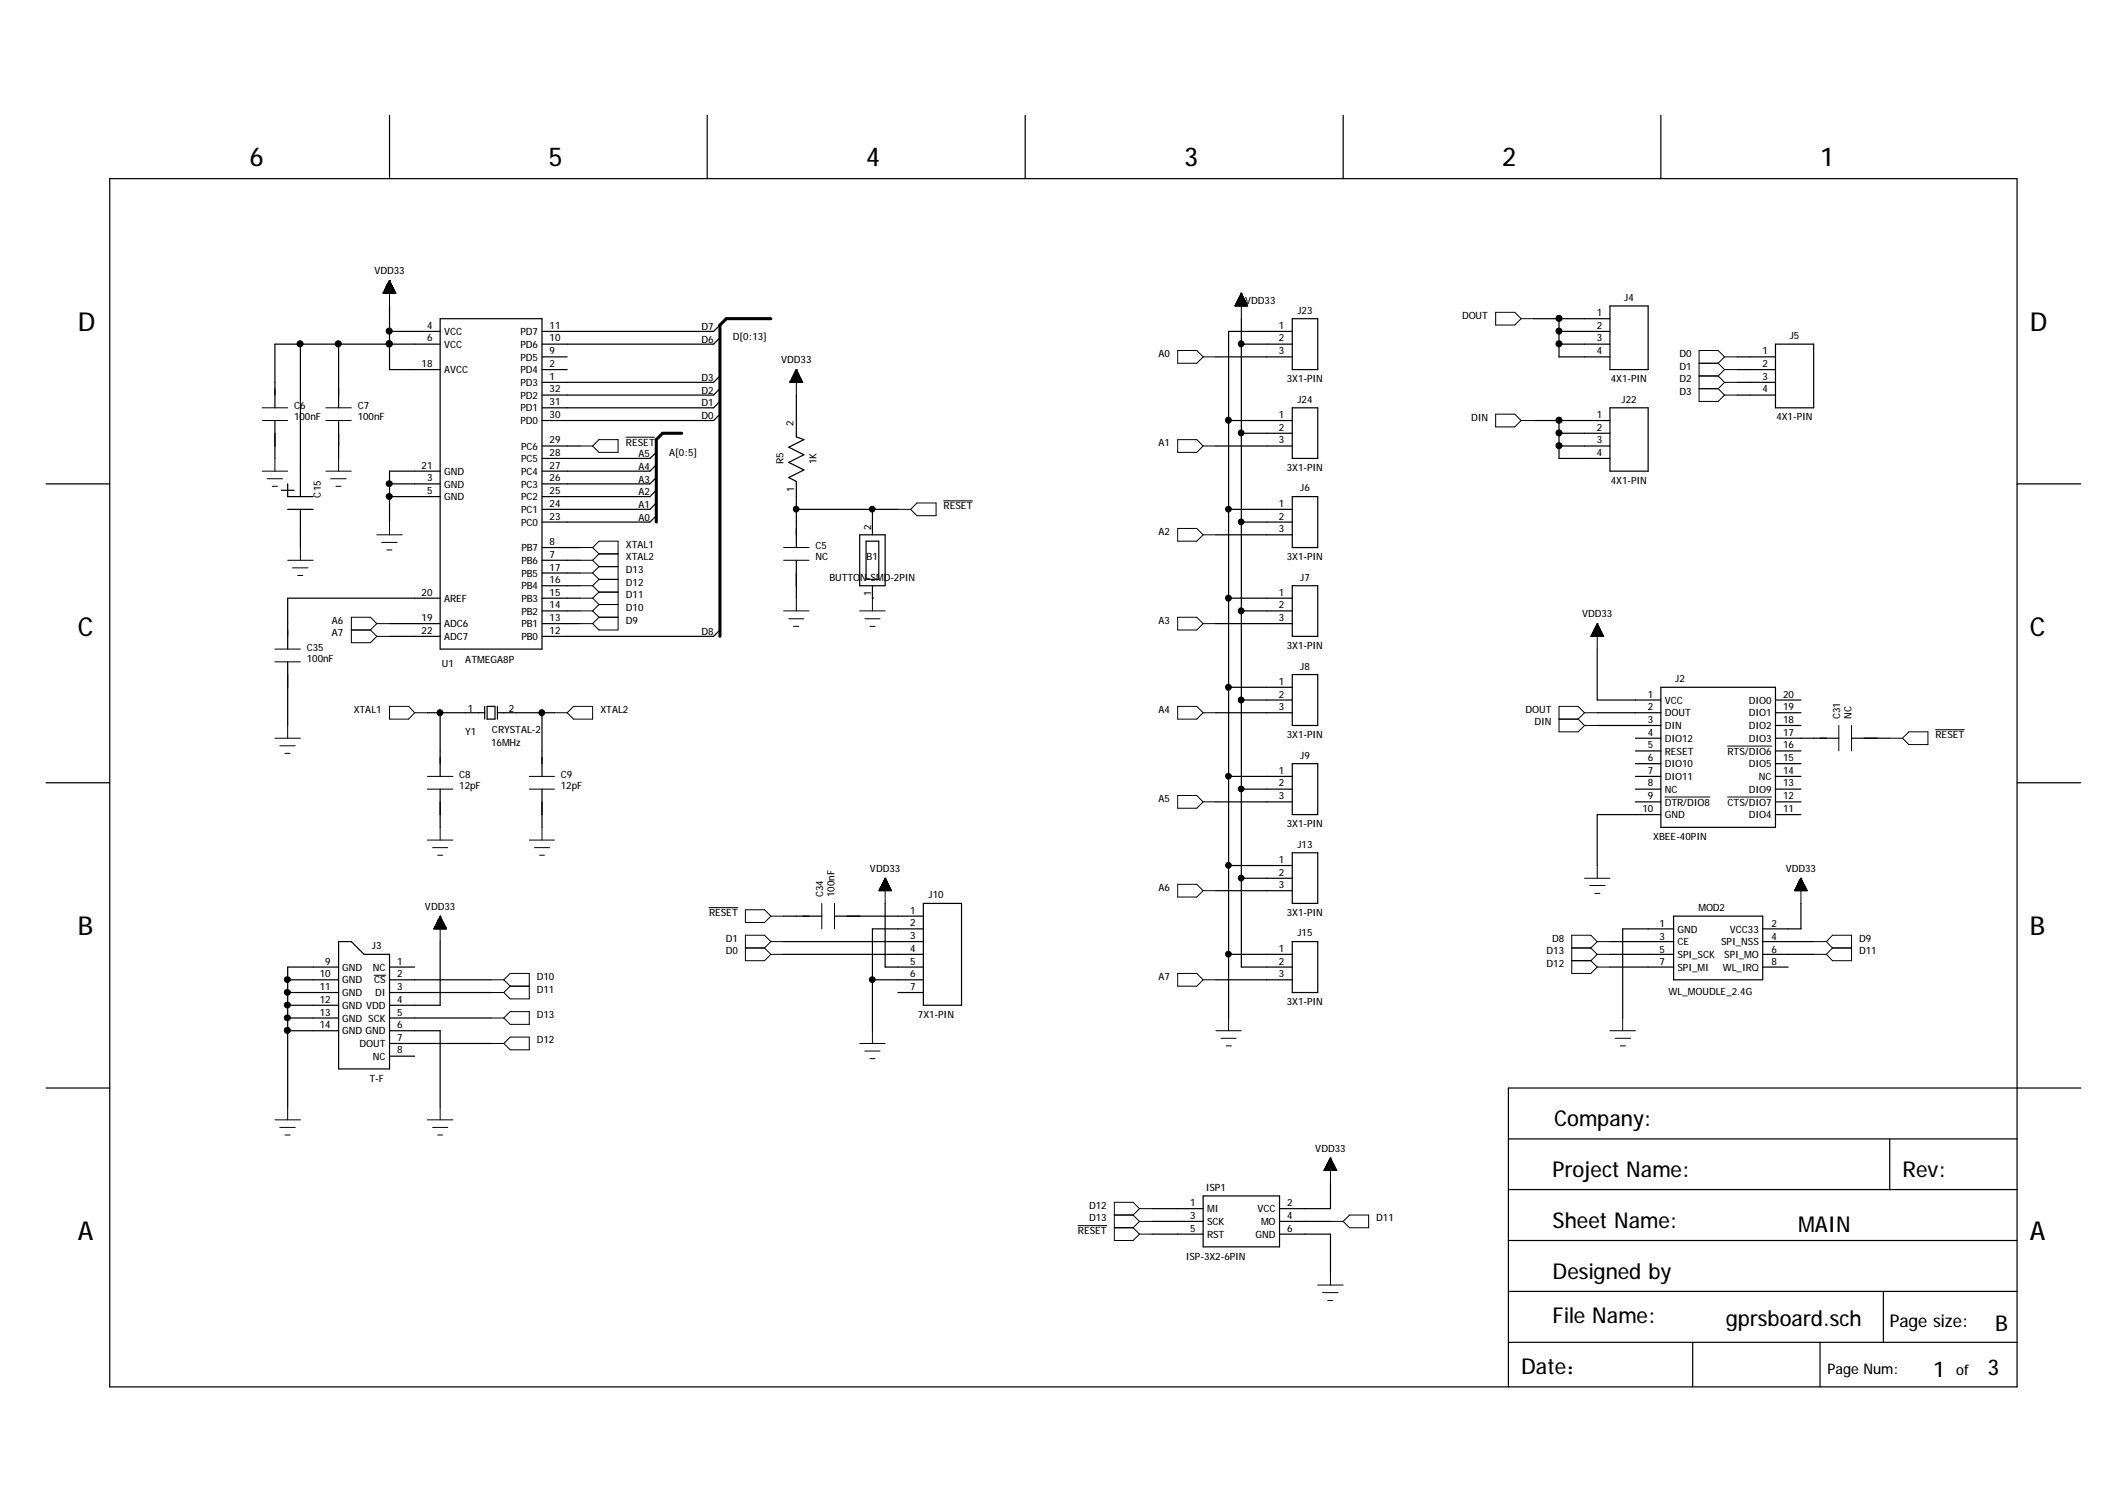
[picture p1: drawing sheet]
<svg xmlns="http://www.w3.org/2000/svg" width="297mm" height="210mm" viewBox="0 0 297 210" stroke-linecap="round" stroke-linejoin="round" font-family="sans-serif">
<g fill="none" stroke="#000" stroke-width=".17">
<path d="M54.4 16.1v8.8M98.8 16.1v8.8M143.2 16.1v8.8M187.6 16.1v8.8M231.9 16.1v8.8M15.3 24.9h266.4v168.8h-266.4zM38.4 58.7v5.3M42 48.1v21.3M47.3 48.1v8.9M47.3 58.7v5.3M54.4 48.1h.1M54.4 42.7v8.9h7.1"/>
<path d="M54.4 46.3h7.1M61.5 44.5h14.2v46.1h-14.2zM61.5 48.1h-23.1v8.9M75.7 51.6h3.5M75.7 49.8h3.5M100.5 52.5l-.8 .9h-24M100.5 45.4l-.8 .9h-24M100.5 47.2l-.8 .9h-24M100.5 57.8l-.8 .9h-24M100.5 56.1l-.8 .9h-24M100.5 54.3l-.8 .9h-24M111.2 55.2v5.8l1.1 .4-2.1 1.1 2.1 1-2.1 1.1 2.1 1-2.1 1.1 1 .5v9.3"/>
<path d="M169.8 49.8h10.7M171.6 58.7h8.9M173.4 48.1h7.1M173.4 44.5v90.6h7.1M180.5 44.5h3.5v7.1h-3.5zM180.5 46.3h-8.9v95.9M180.5 57h3.5v7h-3.5zM214.2 44.5h10.6M214.2 58.7h10.6M217.7 46.3h7.1M217.7 48.1h7.1M217.7 44.5v5.3h7.1"/>
<path d="M217.7 58.7v5.3h7.1M224.8 42.7h5.4v8.9h-5.4zM224.8 57h5.4v8.8h-5.4zM242.6 53.4h5.3M242.6 51.6h5.3M242.6 49.8h5.3M242.6 55.2h5.3M247.9 48.1h5.4v8.9h-5.4zM6.4 67.6h8.9M39.3 68.5h1.8M40.2 67.6v1.8h3.5M40.2 71.1h3.5"/>
<path d="M42 71.1v5.4M54.4 67.6h7.1M54.4 69.4h7.1M61.5 65.8h-7.1v7.1M75.7 78.2h5.3M75.7 76.5h5.3M75.7 62.3h5.3M91.7 66.7l-.9 .9h-15.1M91.7 68.5l-.9 .9h-15.1M91.7 64.9l-.9 .9h-15.1M91.7 72l-.9 .9h-15.1M91.7 70.2l-.9 .9h-15.1"/>
<path d="M91.7 63.2l-.9 .8h-15.1M111.2 71.1h14.2M111.2 78.2v5.3M120.1 74.7h3.5v7.1h-3.5zM120.9 75.6h1.8v5.3h-1.8zM121.8 71.1v3.6M169.8 62.3h10.7M169.8 74.7h10.7M171.6 71.1h8.9M173.4 72.9h7.1M173.4 60.5h7.1M180.5 69.4h3.5v7.1h-3.5z"/>
<path d="M217.7 62.3h7.1M217.7 60.5h7.1M281.7 67.6h8.9M40.2 92.4v8.9M54.4 88.9h7.1M54.4 87.1h7.1M59.7 99.5h8M61.5 99.5v8.9M61.5 83.5h-21.3v7.1M67.7 98.7v1.7M68 98.7h1.1v1.7h-1.1zM69.5 98.7v1.7"/>
<path d="M69.5 99.5h7.9M75.7 99.5v8.9M75.7 87.1h5.3M75.7 85.3h5.3M75.7 83.5h5.3M75.7 81.8h5.3M75.7 80h5.3M100.5 88l-.8 .9h-24M121.8 83.5h.1M121.8 81.8v1.7M169.8 87.1h10.7M169.8 99.5h10.7"/>
<path d="M171.6 83.5h8.9M171.6 96h8.9M173.4 85.3h7.1M173.4 97.8h7.1M180.5 81.8h3.5v7.1h-3.5zM180.5 94.2h3.5v7.1h-3.5zM223.1 99.5h8.8M223.1 90.6v7.2h8.8M231.9 96h16v19.5h-16zM247.9 99.5h3.6M247.9 97.8h3.6M6.4 109.3h8.9"/>
<path d="M61.5 110.2v5.3M75.7 110.2v5.3M169.8 112h10.7M171.6 108.4h8.9M173.4 110.2h7.1M180.5 106.7h3.5v7.1h-3.5zM180.5 119.1h3.5v7.1h-3.5zM223.1 101.3h8.8M228.4 103.1h3.5M228.4 104.9h3.5M228.4 106.7h3.5M228.4 108.4h3.5"/>
<path d="M228.4 110.2h3.5M228.4 112h3.5M231.9 113.8h-8.8v7.1M247.9 101.3h3.6M247.9 103.1h8.9M247.9 104.9h3.6M247.9 106.7h3.6M247.9 108.4h3.6M247.9 110.2h3.6M247.9 112h3.6M247.9 113.8h3.6M258.6 103.1h5.3"/>
<path d="M281.7 109.3h8.9M40.2 136.8h7.1M40.2 138.6h7.1M47.3 131.5h1.8l1.7 1.8h3.6v16h-7.1zM47.3 135.1h-7.1v19.5M54.4 136.8h14.2M54.4 135.1h3.5M54.4 138.6h14.2M61.5 131.5v8.9h-7.1M109.4 127.9h5.4M109.4 131.5h19.5M109.4 133.3h19.5"/>
<path d="M116.5 127.9h12.4M121.8 136.8h7.1M123.6 126.2v8.9h5.3M125.4 138.6h3.5M128.9 129.7h-7.1v14.2M128.9 126.2h5.4v14.2h-5.4zM169.8 136.8h10.7M169.8 124.4h10.7M171.6 133.3h8.9M171.6 120.9h8.9M173.4 122.7h7.1M180.5 131.5h3.5v7.1h-3.5z"/>
<path d="M224.8 131.5h8.9M224.8 133.3h8.9M224.8 135.1h8.9M233.7 127.9h12.5v8.9h-12.5zM233.7 129.7h-7.1v12.5M246.2 131.5h7.1M246.2 133.3h7.1M246.2 135.1h3.5M251.5 126.2v3.5h-5.3M6.4 151.9h8.9M40.2 140.4h7.1M40.2 142.2h7.1"/>
<path d="M40.2 143.9h7.1M54.4 143.9h7.1v10.7M54.4 142.2h14.2M54.4 145.7h14.2M54.4 147.5h3.5M210.7 159.1h71M263.9 159.1v7M281.7 151.9h-71v41.8M281.7 151.9h8.9M160.9 168.8h7.1M160.9 170.6h7.1M160.9 172.4h7.1"/>
<path d="M168 167h10.7v7.1h-10.7zM178.7 170.6h7.1M178.7 172.4h7.1v5.3M185.8 165.2v3.6h-7.1M210.7 173.2h71M210.7 166.1h71M263.9 166.1h.1M210.7 187.5h71M210.7 180.4h71M236.4 187.5v6.2M254.2 187.5v6.2M263 180.4v7.1"/>
</g>
<g fill="none" stroke="#000" stroke-width=".14">
<path d="M53.9 39.9v1.1M54 39.9h.8M54 39.9h.7v1.1M54 39.8v1.2M54.1 39.8h.6M54.1 39.7h.6v1.3M54.1 39.7v1.3M54.1 39.7h.5M54.1 39.6h.5v1.4M54.1 39.6v1.4M54.2 39.6h.4M54.2 39.5h.3v1.5"/>
<path d="M54.2 39.4v1.6M54.3 39.4h.2M54.3 39.3h.1v1.7M54.4 39.2h.1M54.4 39.2v3.5M54.4 39.2l-.9 1.8M54.4 39.2l.9 1.8h-1.8M54.4 39.3h-.1v1.7M36.6 57h3.6M36.6 58.7h3.6M45.5 57h3.6M45.5 58.7h3.6"/>
<path d="M53.5 40.9h1.7v.1M53.5 40.8v.2M53.6 40.8h1.6M53.6 40.7h1.6v.3M53.6 40.7v.3M53.6 40.7h1.5M53.7 40.6h1.4v.4M53.7 40.5h1.3M53.7 40.6v.4M53.7 41v-.6h1.3v.6M53.8 40.4h1.1M53.8 40.3h1.1v.7"/>
<path d="M53.8 40.3v.7M53.8 40.2h1.1M53.9 40.2h1v.8M53.9 40h.9v1M54.8 40.1h-.9v.9M110.3 53.3h1.8v.1M110.3 53.3v.1M110.4 53.2h1.6M110.4 53.2h1.6v.2M110.4 53.1v.3M110.4 53.1h1.5M110.5 53.4v-.4h1.4v.4"/>
<path d="M110.5 52.9h1.3M110.6 52.9h1.2v.5M110.6 52.8h1.2M110.6 52.8v.6M110.6 52.8h1.2v.6M110.6 52.7v.7M110.7 52.7h1M110.7 52.6h1v.8M110.7 52.5v.9M110.7 52.5h1M110.8 52.5h.8v.9M110.8 52.3h.7v1.1"/>
<path d="M110.8 52.3v1.1M110.9 52.3h.6M110.9 52.2h.6v1.2M110.9 52.1v1.3M111 52.1h.5M111 52h.4v1.4M111 52v1.4M111 52h.4M111 51.9h.3v1.5M111 51.8v1.6M111.1 51.8h.2M111.1 51.7h.2v1.7"/>
<path d="M111.1 51.7v1.7M111.2 51.7h.1M111.2 51.6h.1M111.2 51.6v3.6M111.2 51.6l-.9 1.8M111.2 51.6l.9 1.8h-1.8M111.6 52.4h-.8v1M164.5 49h2.6l.9 .8-.9 .9h-2.6zM168 49.8h1.8M172.5 42.6h1.7v.1M172.6 42.5h1.5v.2M172.6 42.4h1.5"/>
<path d="M172.6 42.5v.2M172.6 42.4h1.5v.3M172.6 42.3v.4M172.7 42.3h1.3M172.7 42.7v-.5h1.3v.5M172.8 42.1h1.1M172.8 42.1h1.1v.6M172.8 42.1v.6M172.8 42h1.1M172.8 42h1.1v.7M172.8 41.9v.8M172.9 41.9h.9"/>
<path d="M172.9 41.8h.9v.9M172.9 41.7v1M173 41.7h.7M173 41.7h.7v1M173.1 41.5h.6v1.2M173.1 41.5v1.2M173.1 41.5h.5M173.1 41.4h.5v1.3M173.1 41.3v1.4M173.2 41.3h.3M173.2 41.2h.3v1.5M173.3 41.1h.1v1.6"/>
<path d="M173.3 41v1.7M173.3 41h.1M173.4 41h.1M173.4 41v3.5M173.4 41l.8 1.7h-1.7zM173.5 41.2h-.3v1.5M173.7 41.6h-.7v1.1M174.2 42.6h-1.7v.1M208.9 43.6h2.6l.9 .9-.9 .9h-2.6zM208.9 57.8h2.6l.9 .9-.9 .9h-2.6zM212.4 58.7h1.8M212.4 44.5h1.8"/>
<path d="M237.3 52.5h2.6M237.3 50.7h2.6M237.3 54.3h2.6M239.9 50.7l.9 .9M239.9 52.5l.9 .9M239.9 54.3l.9 .9M240.8 53.4h1.8M240.8 49.8h1.8M240.8 49.8l-.9-.8h-2.6v7.1h2.6l.9-.9M240.8 49.8l-.9 .9M240.8 51.6h1.8M240.8 51.6l-.9 .9"/>
<path d="M240.8 53.4l-.9 .9M240.8 55.2h1.8M36.6 65.8h3.6M37.3 66.9h2.2M38 67.9h.7M38.4 64v1.8M40.2 78.2h3.5M40.9 79.3h2.1M42 76.5v1.7M45.5 65.8h3.6M46.2 66.9h2.1M46.9 67.9h.7"/>
<path d="M47.3 64v1.8M52.6 74.7h3.6M53.3 75.7h2.2M54 76.8h.7M54.4 72.9v1.8M81 76.5h1.8M81 78.2h1.8M81 62.3h1.8M82.8 76.5l.9-.9h2.6v12.4h-2.6l-.9-.9M82.8 76.5l.9 .9M82.8 78.2l.9 .9M83.7 61.4h2.6v1.8h-2.6l-.9-.9z"/>
<path d="M83.7 77.4h2.6M83.7 79.1h2.6M83.7 77.4l-.9 .8M83.7 79.1l-.9 .9M87.4 61.1h4M109.4 76.5h3.6M109.4 78.2h3.6M125.4 71.1h1.8M128.1 70.2h2.6v1.8h-2.6l-.9-.9zM131.8 69.9h4M164.5 61.4h2.6l.9 .9-.9 .9h-2.6zM164.5 73.8h2.6l.9 .9-.9 .9h-2.6z"/>
<path d="M168 74.7h1.8M168 62.3h1.8M38.4 90.6h3.6M38.4 92.4h3.6M41.6 80.4h.7M49.1 88h2.6M51.7 88l.9 .9M52.6 88.9h1.8M52.6 87.1l-.9-.9h-2.6v3.6h2.6l.9-.9M52.6 87.1h1.8M52.6 87.1l-.9 .9M54.4 98.7h2.7l.8 .8-.8 .9h-2.7z"/>
<path d="M57.9 99.5h1.8M77.4 99.5h1.8M80.1 98.7h2.7v1.7h-2.7l-.9-.9zM81 85.3h1.8M81 80h1.8M81 81.8h1.8M81 83.5h1.8M81 87.1h1.8M82.8 80l.9 .9M82.8 81.8l.9 .9M82.8 83.5l.9 .9M82.8 85.3l.9 .9"/>
<path d="M83.7 80.9h2.6M83.7 82.7h2.6M83.7 80.9l-.9 .9M83.7 84.4h2.6M83.7 82.7l-.9 .8M83.7 86.2h2.6M83.7 84.4l-.9 .9M83.7 86.2l-.9 .9M109.4 85.3h3.6M110.2 86.4h2.1M110.8 87.5h.7M111.2 83.5v1.8"/>
<path d="M120.1 85.3h3.5M120.8 86.4h2.1M121.5 87.5h.7M121.8 83.5v1.8M164.5 98.7h2.6l.9 .8-.9 .9h-2.6zM164.5 86.2h2.6l.9 .9-.9 .9h-2.6zM168 99.5h1.8M168 87.1h1.8M221.3 99.5h1.8M221.3 99.5l-.9-.8h-2.7v3.5h2.7l.9-.9M221.3 99.5l-.9 .9M222.2 88.8l1.7 .1"/>
<path d="M222.2 88.7h1.7M222.2 88.8v.1M222.3 88.7h1.6v.2M222.3 88.6v.3M222.3 88.6h1.5M222.4 88.5h1.4v.4M222.4 88.5v.4M222.4 88.4h1.4M222.4 88.4h1.3v.5M222.4 88.4v.5M222.5 88.3h1.2M222.5 88.9v-.7h1.1v.7"/>
<path d="M222.5 88.2h1.1M222.6 88.1h1v.8M222.6 88.1v.8M222.6 88.1h.9M222.6 88h.9v.9M222.6 87.9v1M222.7 87.9h.8M222.7 87.8h.7v1.1M222.7 87.7v1.2M222.8 87.7h.6M222.8 87.7h.6v1.2M222.9 87.6h.4v1.3"/>
<path d="M222.9 87.4h.3v1.5M222.9 87.3v1.6M223 87.3h.2M223 87.3h.1v1.6M223 87.2v1.7M223.1 87.1h.1M223.1 87.1v3.5M223.1 87.1l-.9 1.8h1.7M223.1 87.1l.8 1.8M223.1 87.2h.1M223.3 87.5h-.4v1.4M223.3 87.6h-.5v1.3"/>
<path d="M38.4 103.1h3.6M39.1 104.2h2.1M39.8 105.2h.7M40.2 101.3v1.8M59.7 108.4h3.5M59.7 110.2h3.5M59.7 117.3h3.5M60.4 118.4h2.1M61.1 119.4h.7M61.5 115.5v1.8M73.9 108.4h3.5M73.9 110.2h3.5"/>
<path d="M73.9 117.3h3.5M74.6 118.4h2.2M75.4 119.4h.6M75.7 115.5v1.8M164.5 111.1h2.6l.9 .9-.9 .9h-2.6zM168 112h1.8M217.7 100.4h2.7M220.4 100.4l.9 .9M221.3 101.3h1.8M232.5 111.3h6.3M241.3 111.3h6.1M241.3 104.2h6.1"/>
<path d="M256.8 101.3v3.6M258.6 101.3v3.6M263.9 103.1h1.8M265.7 103.1l.9-.9h2.6v1.8h-2.6zM270.3 101.9h4M52.2 136.2h1.6M60.6 129.7v-.1h1.7v.1M60.7 129.6h1.6M60.7 129.5h1.6v.2M60.7 129.5v.2M60.7 129.5h1.5M60.7 129.4h1.5v.3"/>
<path d="M60.7 129.3v.4M60.8 129.3h1.3M60.8 129.3h1.3v.4M60.8 129.2v.5M60.9 129.2h1.2M60.9 129.7v-.6h1.2v.6M60.9 129h1.1M61 129h1v.7M61 128.9h.9M61 128.9v.8M61 128.8h.9v.9M61 128.7v1"/>
<path d="M61.1 128.7h.8M61.1 128.7h.7v1M61.1 128.6v1.1M61.2 128.6h.6M61.2 128.5h.6v1.2M61.2 128.5v1.2M61.2 128.5h.5M61.3 128.4h.4v1.3M61.3 128.3v1.4M61.3 128.3h.3M61.3 128.2h.3v1.5M61.3 128.2v1.5"/>
<path d="M61.4 128.2h.2M61.4 128.1h.2v1.6M61.4 128v1.7M61.4 128h.1M61.5 127.9h.1M61.5 127.9v3.6M61.5 127.9l.9 1.8h-1.8zM68.6 136.8h1.8M68.6 138.6h1.8M70.4 136.8l.8-.9h2.7v3.6h-2.7l-.8-.9M70.4 136.8l.8 .9M71.2 137.7h2.7"/>
<path d="M71.2 137.7l-.8 .9M99 126.8h4M104.1 132.4h2.7M104.1 127.1h2.7l.9 .8-.9 .9h-2.7zM106.8 132.4l.9 .9M107.7 131.5h1.7M107.7 131.5l-.9-.9h-2.7v3.6h2.7l.9-.9M107.7 133.3h1.7M107.7 127.9h1.7M107.7 131.5l-.9 .9M114.8 126.2v3.5M116.5 126.2v3.5"/>
<path d="M122.8 124.3l1.7 .1M122.8 124.3v.1M122.8 124.3h1.6M122.9 124.4v-.2h1.5v.2M122.9 124.1h1.5M122.9 124.1h1.4v.3M122.9 124v.4M123 124h1.3M123 123.9h1.2v.5M123 123.9v.5M123 123.8h1.2M123.1 124.4v-.6h1.1v.6"/>
<path d="M123.1 123.7h1.1M123.1 123.6h1v.8M123.1 123.5h1M123.1 123.6v.8M123.2 123.5h.8v.9M123.2 123.4v1M123.2 123.4h.8M123.3 123.3h.7v1.1M123.3 123.3v1.1M123.3 123.3h.7M123.4 123.2h.5v1.2M123.4 123h.5v1.4"/>
<path d="M123.4 123v1.4M123.4 123h.4M123.5 122.9h.3v1.5M123.5 122.9v1.5M123.5 122.9h.2M123.5 122.8h.2v1.6M123.5 122.7v1.7M123.6 122.7h.1M123.6 122.7l-.9 1.7h1.8M123.6 122.7v3.5M123.6 122.7l.9 1.7M123.9 123.1h-.5v1.3"/>
<path d="M164.5 123.5h2.6l.9 .9-.9 .9h-2.6zM164.5 135.9h2.6l.9 .9-.9 .9h-2.6zM168 124.4h1.8M168 136.8h1.8M219.5 132.4h2.7M219.5 134.2h2.7M221.3 122.7h3.5M222 123.7h2.2M222.2 134.2l.9 .9M222.2 132.4l.9 .9M222.7 124.8h.7M223.1 120.9v1.8"/>
<path d="M223.1 131.5h1.7M223.1 131.5l-.9 .9M223.1 131.5l-.9-.9h-2.7v5.3h2.7l.9-.8M223.1 133.3h1.7M223.1 135.1h1.7M223.1 133.3l-.9 .9M250.6 124.3l1.7 .1M250.6 124.3v.1M250.7 124.3h1.6M250.7 124.4v-.2h1.6v.2M250.7 124.1h1.5M250.8 124.1h1.4v.3"/>
<path d="M250.8 124v.4M250.8 124h1.3M250.9 123.9h1.2v.5M250.9 123.8h1.2M250.9 123.9v.5M250.9 124.4v-.6h1.2v.6M251 123.7h1M251 123.6h1v.8M251 123.6v.8M251 123.5h1M251.1 123.5h.8v.9M251.1 123.3h.7v1.1"/>
<path d="M251.1 123.3v1.1M251.2 123.3h.6M251.2 123.2h.6v1.2M251.2 123.1v1.3M251.2 123.1h.5M251.2 123h.5v1.4M251.2 123v1.4M251.3 123h.4M251.3 122.9h.3v1.5M251.3 122.9v1.5M251.4 122.9h.2M251.4 122.8h.2v1.6"/>
<path d="M251.4 122.7v1.7M251.5 122.7h.1M251.5 122.7v3.5M251.5 122.7l-.9 1.7M251.5 122.7l.9 1.7h-1.8M251.9 123.4h-.8v1M253.3 131.5h1.8M253.3 133.3h1.8M255.1 131.5l.8-.9h2.7v3.6h-2.7l-.8-.9M255.1 131.5l.8 .9M255.9 132.4h2.7M255.9 132.4l-.8 .9"/>
<path d="M38.4 156.4h3.6M39.1 157.5h2.1M39.8 158.5h.7M40.2 154.6v1.8M59.7 156.4h3.5M60.4 157.5h2.1M61.1 158.5h.7M61.5 154.6v1.8M68.6 145.7h1.8M68.6 142.2h1.8M70.4 142.2l.8-.9h2.7v1.8h-2.7zM70.4 145.7l.8-.9h2.7v1.8h-2.7z"/>
<path d="M120.1 145.7h3.5M120.8 146.8h2.1M121.5 147.8h.7M121.8 143.9v1.8M169.8 143.9h3.6M170.5 145h2.1M171.2 146.1h.8M171.6 142.2v1.7M224.8 143.9h3.6M225.6 145h2.1M226.3 146.1h.7M226.6 142.2v1.7"/>
<path d="M150.5 171.2h4.1M155.6 171.5h2.6M155.6 169.7h2.6M158.2 169.7l.9 .9M158.2 171.5l.9 .9M159.1 170.6h1.8M159.1 168.8h1.8M159.1 168.8l-.9 .9M159.1 168.8l-.9-.9h-2.6v5.3h2.6l.9-.8M159.1 170.6l-.9 .9M159.1 172.4h1.8M184 179.5h3.6"/>
<path d="M184.9 163.4l1.7 .1M184.9 163.4v.1M185 163.3h1.6M185 163.5v-.2h1.6v.2M185 163.2h1.5M185.1 163.1h1.4v.4M185.2 163h1.2v.5M185.2 162.9h1.2M185.2 163v.5M185.2 163.5v-.7h1.2v.7M185.3 162.8h1M185.3 162.7h1v.8"/>
<path d="M185.3 162.7v.8M185.3 162.6h.9M185.3 162.6h.9v.9M185.3 162.5v1M185.4 162.5h.8M185.4 162.4h.7v1.1M185.4 162.4v1.1M185.5 162.4h.6M185.5 162.3h.6v1.2M185.5 162.2v1.3M185.5 162.2h.6M185.6 162.1h.4v1.4"/>
<path d="M185.6 162h.3v1.5M185.6 161.9v1.6M185.7 161.9h.2M185.7 161.9h.1v1.6M185.7 161.8v1.7M185.8 161.8h.1M185.8 161.7h.1M185.8 161.7v3.5M185.8 177.7v1.8M185.8 170.6h1.8M185.8 161.7l-.9 1.8M185.8 161.7l.9 1.8h-1.8"/>
<path d="M186 162.1h-.4v1.4M186.5 163.1h-1.4v.4M187.6 170.6l.9-.9h2.6v1.8h-2.6zM184.7 180.5h2.2M185.4 181.6h.7"/>
</g>
<g fill="#000" stroke="#000" stroke-width=".14">
<circle cx="41.9" cy="48" r=".43"/>
<circle cx="47.2" cy="48" r=".43"/>
<circle cx="54.4" cy="48" r=".43"/>
<circle cx="54.4" cy="46.2" r=".43"/>
<circle cx="171.5" cy="58.7" r=".42"/>
<circle cx="173.3" cy="48" r=".42"/>
<circle cx="217.7" cy="48" r=".43"/>
<circle cx="217.7" cy="46.2" r=".43"/>
<circle cx="217.7" cy="44.5" r=".43"/>
<circle cx="217.7" cy="58.7" r=".43"/>
<circle cx="54.4" cy="67.6" r=".42"/>
<circle cx="54.4" cy="69.3" r=".42"/>
<circle cx="111.2" cy="71.1" r=".4"/>
<circle cx="121.8" cy="71.1" r=".4"/>
<circle cx="171.6" cy="71.1" r=".4"/>
<circle cx="173.3" cy="60.5" r=".42"/>
<circle cx="173.3" cy="72.9" r=".4"/>
<circle cx="217.7" cy="62.2" r=".43"/>
<circle cx="217.7" cy="60.5" r=".43"/>
<circle cx="61.4" cy="99.5" r=".42"/>
<circle cx="75.7" cy="99.5" r=".42"/>
<circle cx="171.5" cy="96" r=".42"/>
<circle cx="171.5" cy="83.5" r=".42"/>
<circle cx="173.3" cy="85.3" r=".42"/>
<circle cx="173.3" cy="97.8" r=".42"/>
<circle cx="171.6" cy="108.4" r=".4"/>
<circle cx="173.3" cy="110.2" r=".4"/>
<circle cx="40.1" cy="136.8" r=".42"/>
<circle cx="40.1" cy="138.6" r=".42"/>
<circle cx="121.8" cy="136.8" r=".4"/>
<circle cx="171.6" cy="120.8" r=".4"/>
<circle cx="171.6" cy="133.3" r=".4"/>
<circle cx="173.3" cy="122.6" r=".4"/>
<circle cx="40.1" cy="143.9" r=".43"/>
<circle cx="40.1" cy="142.1" r=".42"/>
<circle cx="40.1" cy="140.4" r=".42"/>
</g>
<path d="M107.7 44.5h-6.3l-.9 .9v43.5M95.2 60.5h-2.7l-.8 .9v11.5" fill="none" stroke="#000" stroke-width=".42"/>
<g font-size="3.6">
<text x="34.8" y="23.2">6</text>
<text x="76.6" y="23.2">5</text>
<text x="120.9" y="23.2">4</text>
<text x="165.4" y="23.2">3</text>
<text x="209.8" y="23.2">2</text>
<text x="254.2" y="23.2">1</text>
<text x="10.9" y="46.3">D</text>
<text x="283.5" y="46.3">D</text>
<text x="10.9" y="88.9">C</text>
<text x="283.5" y="88.9">C</text>
<text x="10.9" y="130.6">B</text>
<text x="283.5" y="130.6">B</text>
<text x="10.9" y="173.2">A</text>
<text x="283.5" y="173.2">A</text>
</g>
<g font-size="3">
<text x="217" y="157.3">Company:</text>
<text x="216.8" y="164.4">Project Name:</text>
<text x="265.7" y="164.4">Rev:</text>
<text x="216.8" y="171.5">Sheet Name:</text>
<text x="251.1" y="172">MAIN</text>
<text x="216.8" y="178.6">Designed by</text>
<text x="216.8" y="184.8">File Name:</text>
<text x="241" y="185.1">gprsboard.sch</text>
<text x="278.6" y="185.9">B</text>
<text x="212.4" y="191.9">Date：</text>
<text x="270" y="192.2">1</text>
<text x="277.6" y="192.1">3</text>
</g>
<text font-size="2.5" x="263.9" y="185.3">Page size:</text>
<g font-size="2">
<text x="255.2" y="191.9">Page Num:</text>
<text x="273.2" y="192.1">of</text>
</g>
<g font-size="1.4">
<text x="52.3" y="38.3">VDD33</text>
<text x="59.6" y="45.9">4</text>
<text x="59.6" y="47.7">6</text>
<text x="62" y="46.8">VCC</text>
<text x="72.7" y="46.8">PD7</text>
<text x="76.8" y="47.7">10</text>
<text x="76.8" y="45.9">11</text>
<text x="98" y="47.9">D6</text>
<text x="98" y="46.1">D7</text>
<text x="102.3" y="47.5">D[0:13]</text>
<text x="173.9" y="42.4">VDD33</text>
<text x="178.6" y="45.9">1</text>
<text x="178.6" y="47.7">2</text>
<text x="181.2" y="43.8">J23</text>
<text x="204.2" y="44.5">DOUT</text>
<text x="223" y="44.1">1</text>
<text x="223" y="45.9">2</text>
<text x="223" y="47.7">3</text>
<text x="226.8" y="42">J4</text>
<text x="249.9" y="47.3">J5</text>
<text x="58.9" y="51.2">18</text>
<text x="62" y="48.6">VCC</text>
<text x="62" y="52.1">AVCC</text>
<text x="72.7" y="50.3">PD5</text>
<text x="72.7" y="48.6">PD6</text>
<text x="72.7" y="53.9">PD3</text>
<text x="72.7" y="52.1">PD4</text>
<text x="76.8" y="49.5">9</text>
<text x="76.8" y="53">1</text>
<text x="76.8" y="51.2">2</text>
<text x="98" y="53.2">D3</text>
<text x="109.1" y="50.7">VDD33</text>
<text x="161.8" y="49.8">A0</text>
<text x="178.6" y="49.5">3</text>
<text x="179.7" y="53.4">3X1-PIN</text>
<text x="223" y="49.5">4</text>
<text x="225" y="53.4">4X1-PIN</text>
<text x="234.5" y="49.8">D0</text>
<text x="234.5" y="51.6">D1</text>
<text x="234.5" y="53.4">D2</text>
<text x="246.1" y="49.5">1</text>
<text x="246.1" y="51.2">2</text>
<text x="246.1" y="53">3</text>
<text x="41.1" y="57.1">C6</text>
<text x="41.1" y="58.7">100nF</text>
<text x="50" y="57.1">C7</text>
<text x="50" y="58.7">100nF</text>
<text x="72.7" y="59.2">PD0</text>
<text x="72.7" y="57.5">PD1</text>
<text x="72.7" y="55.7">PD2</text>
<text x="76.8" y="58.3">30</text>
<text x="76.8" y="56.6">31</text>
<text x="76.8" y="54.8">32</text>
<text x="98" y="58.5">D0</text>
<text x="98" y="56.7">D1</text>
<text x="98" y="55">D2</text>
<text x="110.8" y="59.5" transform="rotate(-90 110.8 59.5)">2</text>
<text x="178.6" y="58.3">1</text>
<text x="181.2" y="56.2">J24</text>
<text x="205.4" y="58.7">DIN</text>
<text x="223" y="58.3">1</text>
<text x="226.4" y="56.2">J22</text>
<text x="234.5" y="55.2">D3</text>
<text x="246.1" y="54.8">4</text>
<text x="248.1" y="58.7">4X1-PIN</text>
<text x="58.9" y="65.5">21</text>
<text x="72.8" y="64.5">PC5</text>
<text x="72.8" y="62.8">PC6</text>
<text x="76.8" y="65.5">27</text>
<text x="76.8" y="63.7">28</text>
<text x="76.8" y="61.9">29</text>
<text x="87.4" y="62.3">RESET</text>
<text x="89.2" y="65.6">A4</text>
<text x="89.2" y="63.9">A5</text>
<text x="93.4" y="63.7">A[0:5]</text>
<text x="109.4" y="64.9" transform="rotate(-90 109.4 64.9)">R5</text>
<text x="114" y="64.8" transform="rotate(-90 114 64.8)">1K</text>
<text x="161.8" y="62.3">A1</text>
<text x="178.6" y="60.1">2</text>
<text x="178.6" y="61.9">3</text>
<text x="179.7" y="65.8">3X1-PIN</text>
<text x="223" y="60.1">2</text>
<text x="223" y="61.9">3</text>
<text x="223" y="63.7">4</text>
<text x="44.8" y="69.5" transform="rotate(-90 44.8 69.5)">C15</text>
<text x="59.6" y="67.2">3</text>
<text x="59.6" y="69">5</text>
<text x="62" y="68.1">GND</text>
<text x="62" y="69.9">GND</text>
<text x="62" y="66.3">GND</text>
<text x="72.8" y="71.6">PC1</text>
<text x="72.8" y="69.9">PC2</text>
<text x="72.8" y="68.1">PC3</text>
<text x="72.8" y="66.3">PC4</text>
<text x="76.8" y="70.8">24</text>
<text x="76.8" y="69">25</text>
<text x="76.8" y="67.2">26</text>
<text x="89.2" y="71">A1</text>
<text x="89.2" y="69.2">A2</text>
<text x="89.2" y="67.4">A3</text>
<text x="110.9" y="68.8" transform="rotate(-90 110.9 68.8)">1</text>
<text x="131.8" y="71.1">RESET</text>
<text x="178.6" y="70.8">1</text>
<text x="181.6" y="68.6">J6</text>
<text x="225" y="67.6">4X1-PIN</text>
<text x="72.8" y="73.4">PC0</text>
<text x="72.8" y="77">PB7</text>
<text x="76.8" y="77.9">7</text>
<text x="76.8" y="76.1">8</text>
<text x="76.8" y="72.6">23</text>
<text x="87.4" y="76.5">XTAL1</text>
<text x="89.2" y="72.7">A0</text>
<text x="113.9" y="76.6">C5</text>
<text x="121.7" y="74" transform="rotate(-90 121.7 74)">2</text>
<text x="161.8" y="74.7">A2</text>
<text x="178.6" y="72.6">2</text>
<text x="178.6" y="74.4">3</text>
<text x="58.9" y="83.2">20</text>
<text x="72.8" y="78.8">PB6</text>
<text x="72.8" y="82.3">PB4</text>
<text x="72.8" y="80.5">PB5</text>
<text x="76.8" y="83.2">15</text>
<text x="76.8" y="81.5">16</text>
<text x="76.8" y="79.7">17</text>
<text x="87.4" y="80">D13</text>
<text x="87.4" y="81.8">D12</text>
<text x="87.4" y="83.5">D11</text>
<text x="87.4" y="78.2">XTAL2</text>
<text x="113.9" y="78.2">NC</text>
<text x="115.8" y="81.1">BUTTO</text>
<text x="120.1" y="81.1">N-SMD-2PIN</text>
<text x="121" y="78.2">B1</text>
<text x="121.7" y="83.3" transform="rotate(-90 121.7 83.3)">1</text>
<text x="178.6" y="83.2">1</text>
<text x="179.7" y="78.2">3X1-PIN</text>
<text x="181.6" y="81.1">J7</text>
<text x="46.4" y="87.1">A6</text>
<text x="46.4" y="88.9">A7</text>
<text x="58.9" y="86.8">19</text>
<text x="58.9" y="88.5">22</text>
<text x="62" y="87.6">ADC6</text>
<text x="62" y="84">AREF</text>
<text x="62" y="89.4">ADC7</text>
<text x="72.8" y="89.4">PB0</text>
<text x="72.8" y="87.6">PB1</text>
<text x="72.8" y="85.8">PB2</text>
<text x="72.8" y="84">PB3</text>
<text x="76.8" y="88.5">12</text>
<text x="76.8" y="86.8">13</text>
<text x="76.8" y="85">14</text>
<text x="87.4" y="87.1">D9</text>
<text x="87.4" y="85.3">D10</text>
<text x="98" y="88.7">D8</text>
<text x="161.8" y="87.1">A3</text>
<text x="178.6" y="85">2</text>
<text x="178.6" y="86.8">3</text>
<text x="220.9" y="86.2">VDD33</text>
<text x="42.8" y="90.9">C35</text>
<text x="42.8" y="92.4">100nF</text>
<text x="61.7" y="93.1">U1</text>
<text x="65" y="92.6">ATMEGA8P</text>
<text x="178.6" y="95.6">1</text>
<text x="179.7" y="90.6">3X1-PIN</text>
<text x="181.6" y="93.5">J8</text>
<text x="233.9" y="95.3">J2</text>
<text x="49.4" y="99.5">XTAL1</text>
<text x="65.3" y="99.4">1</text>
<text x="71.1" y="99.4">2</text>
<text x="83.9" y="99.5">XTAL2</text>
<text x="161.8" y="99.5">A4</text>
<text x="178.6" y="97.4">2</text>
<text x="178.6" y="99.2">3</text>
<text x="213" y="99.5">DOUT</text>
<text x="214.3" y="101.3">DIN</text>
<text x="230.1" y="97.4">1</text>
<text x="230.1" y="99.2">2</text>
<text x="230.1" y="101">3</text>
<text x="232.5" y="98.3">VCC</text>
<text x="232.5" y="100">DOUT</text>
<text x="232.5" y="101.8">DIN</text>
<text x="244.2" y="101.8">DIO2</text>
<text x="244.2" y="100">DIO1</text>
<text x="244.2" y="98.3">DIO0</text>
<text x="249" y="101">18</text>
<text x="249" y="99.2">19</text>
<text x="249" y="97.4">20</text>
<text x="257" y="100.4" transform="rotate(-90 257 100.4)">C31</text>
<text x="258.6" y="100.4" transform="rotate(-90 258.6 100.4)">NC</text>
<text x="64.9" y="102.6">Y1</text>
<text x="68.6" y="104.2">16MHz</text>
<text x="68.7" y="102.4">CRYSTAL-2</text>
<text x="179.7" y="103.1">3X1-PIN</text>
<text x="181.6" y="105.9">J9</text>
<text x="230.1" y="102.8">4</text>
<text x="230.1" y="104.5">5</text>
<text x="230.1" y="106.3">6</text>
<text x="232.5" y="103.6">DIO12</text>
<text x="232.5" y="105.4">RESET</text>
<text x="232.5" y="107.2">DIO10</text>
<text x="241.3" y="105.4">RTS/DIO6</text>
<text x="244.2" y="107.2">DIO5</text>
<text x="244.2" y="103.6">DIO3</text>
<text x="249" y="106.3">15</text>
<text x="249" y="104.5">16</text>
<text x="249" y="102.8">17</text>
<text x="270.3" y="103.1">RESET</text>
<text x="64.1" y="108.6">C8</text>
<text x="64.1" y="110.2">12pF</text>
<text x="78.3" y="108.6">C9</text>
<text x="78.3" y="110.2">12pF</text>
<text x="161.8" y="112">A5</text>
<text x="178.6" y="108">1</text>
<text x="178.6" y="109.8">2</text>
<text x="178.6" y="111.6">3</text>
<text x="229.4" y="113.4">10</text>
<text x="230.1" y="108">7</text>
<text x="230.1" y="109.8">8</text>
<text x="230.1" y="111.6">9</text>
<text x="232.5" y="108.9">DIO11</text>
<text x="232.5" y="110.7">NC</text>
<text x="232.5" y="112.5">DTR/DIO8</text>
<text x="241.3" y="112.5">CTS/DIO7</text>
<text x="244.2" y="110.7">DIO9</text>
<text x="245.6" y="108.9">NC</text>
<text x="249" y="113.4">11</text>
<text x="249" y="111.6">12</text>
<text x="249" y="109.8">13</text>
<text x="249" y="108">14</text>
<text x="179.7" y="115.5">3X1-PIN</text>
<text x="181.2" y="118.4">J13</text>
<text x="230.9" y="117.3">XBEE-40PIN</text>
<text x="232.5" y="114.3">GND</text>
<text x="244.2" y="114.3">DIO4</text>
<text x="114.9" y="125.3" transform="rotate(-90 114.9 125.3)">C34</text>
<text x="116.5" y="125.3" transform="rotate(-90 116.5 125.3)">100nF</text>
<text x="121.5" y="121.8">VDD33</text>
<text x="129.7" y="125.4">J10</text>
<text x="161.8" y="124.4">A6</text>
<text x="178.6" y="120.5">1</text>
<text x="178.6" y="122.3">2</text>
<text x="178.6" y="124.1">3</text>
<text x="249.4" y="121.8">VDD33</text>
<text x="59.4" y="127.1">VDD33</text>
<text x="99" y="127.9">RESET</text>
<text x="101.3" y="131.5">D1</text>
<text x="127.1" y="127.6">1</text>
<text x="127.1" y="129.4">2</text>
<text x="127.1" y="131.2">3</text>
<text x="179.7" y="127.9">3X1-PIN</text>
<text x="181.2" y="130.8">J15</text>
<text x="216.7" y="131.5">D8</text>
<text x="231.7" y="129.5">1</text>
<text x="231.7" y="131.2">3</text>
<text x="234.3" y="130.2">GND</text>
<text x="237.2" y="127.2">MOD2</text>
<text x="241.6" y="130.2">VCC33</text>
<text x="247.4" y="129.5">2</text>
<text x="247.4" y="131.2">4</text>
<text x="259.6" y="131.5">D9</text>
<text x="44.7" y="136.5">10</text>
<text x="45.4" y="134.7">9</text>
<text x="47.8" y="135.6">GND</text>
<text x="47.8" y="137.3">GND</text>
<text x="51.9" y="132.6">J3</text>
<text x="52.1" y="135.6">NC</text>
<text x="52.2" y="137.3">CS</text>
<text x="55.5" y="134.7">1</text>
<text x="55.5" y="136.5">2</text>
<text x="75" y="136.8">D10</text>
<text x="101.3" y="133.3">D0</text>
<text x="127.1" y="132.9">4</text>
<text x="127.1" y="134.7">5</text>
<text x="127.1" y="136.5">6</text>
<text x="161.8" y="136.8">A7</text>
<text x="178.6" y="132.9">1</text>
<text x="178.6" y="134.7">2</text>
<text x="178.6" y="136.5">3</text>
<text x="216" y="135.1">D12</text>
<text x="216" y="133.3">D13</text>
<text x="231.7" y="133">5</text>
<text x="231.7" y="134.8">7</text>
<text x="234.3" y="132">CE</text>
<text x="234.3" y="133.8">SPI_SCK</text>
<text x="234.3" y="135.6">SPI_MI</text>
<text x="240.4" y="132">SPI_NSS</text>
<text x="240.6" y="135.6">WL_IRQ</text>
<text x="240.8" y="133.8">SPI_MO</text>
<text x="247.4" y="133">6</text>
<text x="247.4" y="134.8">8</text>
<text x="259.6" y="133.3">D11</text>
<text x="44.7" y="138.3">11</text>
<text x="44.7" y="140.1">12</text>
<text x="44.7" y="141.8">13</text>
<text x="44.7" y="143.6">14</text>
<text x="47.8" y="139.1">GND</text>
<text x="47.8" y="140.9">GND VDD</text>
<text x="47.8" y="142.7">GND SCK</text>
<text x="52.4" y="139.1">DI</text>
<text x="55.5" y="138.3">3</text>
<text x="55.5" y="140.1">4</text>
<text x="55.5" y="141.8">5</text>
<text x="55.5" y="143.6">6</text>
<text x="75" y="138.6">D11</text>
<text x="75" y="142.2">D13</text>
<text x="127.1" y="138.3">7</text>
<text x="128.2" y="142.2">7X1-PIN</text>
<text x="179.7" y="140.4">3X1-PIN</text>
<text x="233" y="139">WL_MOUDLE_2.4G</text>
<text x="47.8" y="144.5">GND GND</text>
<text x="50.2" y="146.2">DOUT</text>
<text x="52.1" y="148">NC</text>
<text x="55.5" y="145.3">7</text>
<text x="55.5" y="147.1">8</text>
<text x="75" y="145.7">D12</text>
<text x="51.6" y="151.1">T-F</text>
<text x="183.7" y="160.8">VDD33</text>
<text x="168.4" y="166.3">ISP1</text>
<text x="150.5" y="172.4">RESET</text>
<text x="152.1" y="168.8">D12</text>
<text x="152.1" y="170.6">D13</text>
<text x="166.2" y="168.5">1</text>
<text x="166.2" y="170.2">3</text>
<text x="166.2" y="172">5</text>
<text x="168.6" y="169.3">MI</text>
<text x="168.6" y="171.1">SCK</text>
<text x="168.6" y="172.9">RST</text>
<text x="175.3" y="172.9">GND</text>
<text x="175.6" y="169.3">VCC</text>
<text x="176.1" y="171.1">MO</text>
<text x="179.7" y="168.5">2</text>
<text x="179.7" y="170.2">4</text>
<text x="179.7" y="172">6</text>
<text x="192.2" y="170.6">D11</text>
<text x="165.6" y="175.9">ISP-3X2-6PIN</text>
</g>
</svg>
